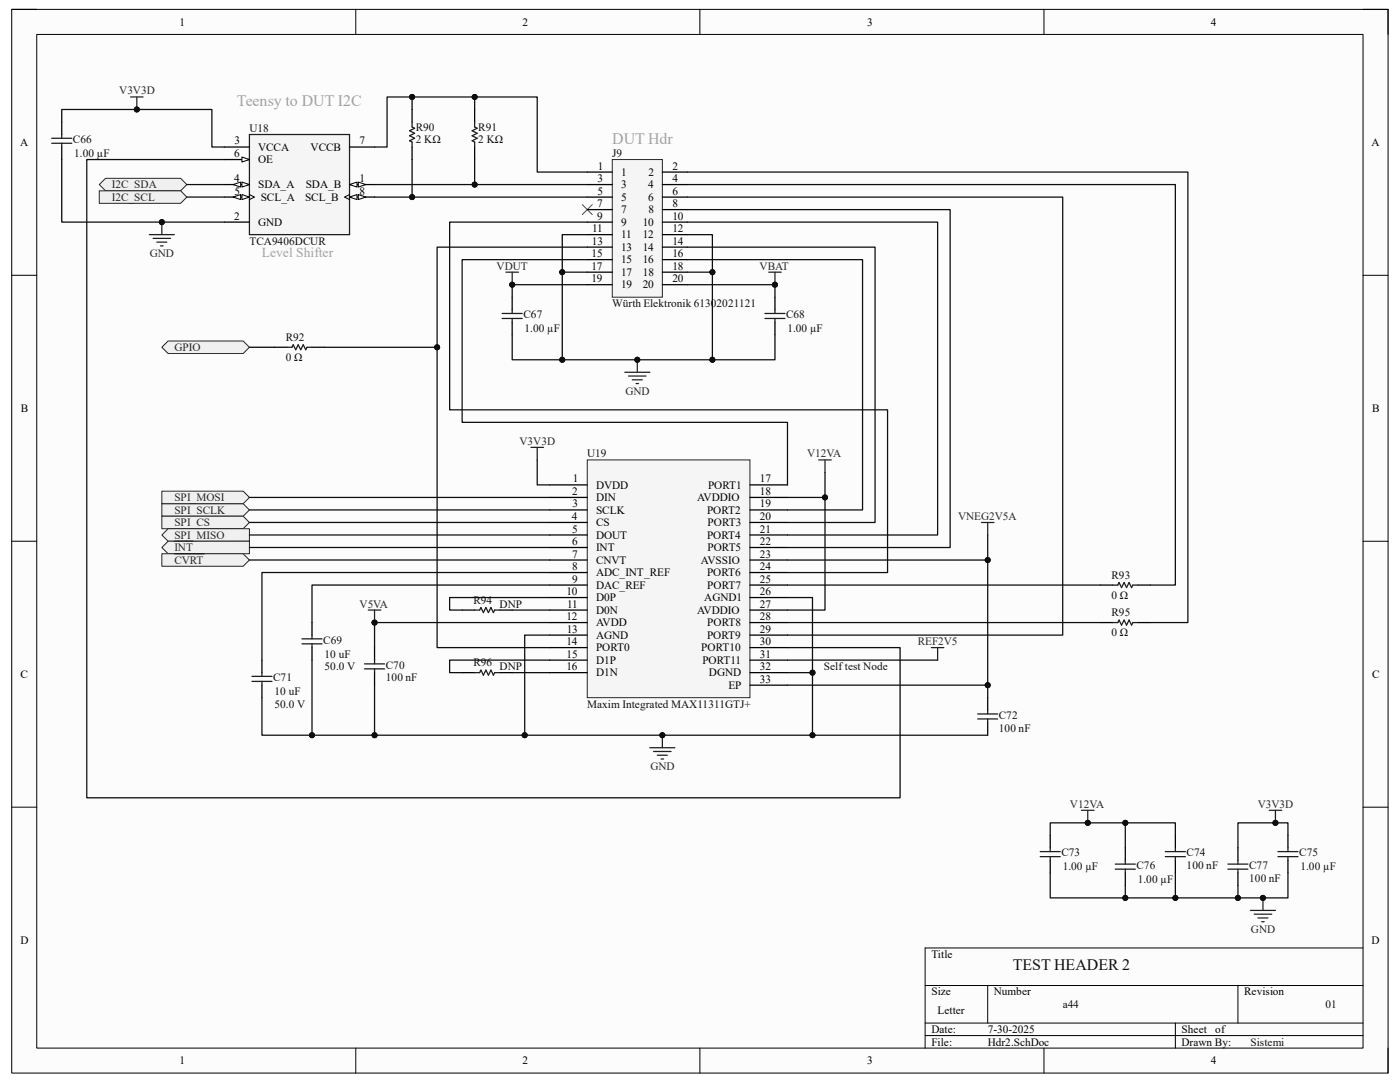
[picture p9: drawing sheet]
<svg xmlns="http://www.w3.org/2000/svg" width="279mm" height="216mm" viewBox="0 0 279 216" stroke-linecap="round" stroke-linejoin="round" font-family="sans-serif">
<path d="M2.3 1.9h274.7v212.2h-274.7z" fill-rule="evenodd" fill="#fcfcfc"/>
<path d="M2.3 1.9h274.7v212.2h-274.7z" fill="none" stroke="#000" stroke-width=".2"/>
<path d="M7.3 6.9h264.7v202.2h-264.7z" fill-rule="evenodd" fill="#fcfcfc"/>
<g fill="none" stroke="#000" stroke-width=".2">
<path d="M2.3 1.9h5M7.3 6.9h264.7v202.2h-264.7zM71 1.9v5M139.7 1.9v5M208.3 1.9v5M272 1.9h5v5M2.3 54.9h5M272 54.9h5M2.3 108h5M272 108h5M2.3 161.1h5M272 161.1h5"/>
<path d="M184.6 196.6h87.4M197.1 196.6v7.5M247.1 196.6v7.5M272 189.2h-87.4v19.9M71 209.1v5M139.7 209.1v5M184.6 204.1h87.4M184.6 206.6h87.4M208.3 209.1v5M234.6 204.1v5M277 209.1v5"/>
</g>
<path d="M129.7 149.2h5M130.4 149.9h3.5M131.2 150.7h2M131.9 151.4h.5M132.2 146.7v2.5" fill="none" stroke="#262626" stroke-width=".25"/>
<circle cx="132.2" cy="146.7" r=".5" fill="#0e0e0e"/>
<circle cx="132.2" cy="146.7" r=".5" fill="none" stroke="#0e0e0e" stroke-width=".2"/>
<path d="M124.7 74.3h5M125.4 75h3.5M126.2 75.8h2M126.9 76.5h.5M127.2 71.8v2.5" fill="none" stroke="#262626" stroke-width=".25"/>
<circle cx="127.2" cy="71.8" r=".5" fill="#0e0e0e"/>
<circle cx="127.2" cy="71.8" r=".5" fill="none" stroke="#0e0e0e" stroke-width=".2"/>
<path d="M253.3 161.7h2.5M254.5 161.7v2.5" fill="none" stroke="#262626" stroke-width=".25"/>
<circle cx="254.5" cy="164.2" r=".5" fill="#0e0e0e"/>
<circle cx="254.5" cy="164.2" r=".5" fill="none" stroke="#0e0e0e" stroke-width=".2"/>
<path d="M247.1 169.2v2.5M247.1 174.2v2.5M257 166.7v2.5M257 171.7v2.5" fill="none" stroke="#000" stroke-width=".25"/>
<path d="M245.1 173.4h3.9M245.1 172.4h3.9M247.1 171.7v.7M247.1 173.4v.8M255 169.9h4M255 170.9h4M257 169.2v.7M257 170.9v.8" fill="none" stroke="#1c1c1c" stroke-width=".25"/>
<path d="M153.4 54.3h2.5M154.7 54.3v2.5" fill="none" stroke="#262626" stroke-width=".25"/>
<circle cx="154.7" cy="56.8" r=".5" fill="#0e0e0e"/>
<circle cx="154.7" cy="56.8" r=".5" fill="none" stroke="#0e0e0e" stroke-width=".2"/>
<path d="M101 54.3h2.5M102.2 54.3v2.5" fill="none" stroke="#262626" stroke-width=".25"/>
<circle cx="102.2" cy="56.8" r=".5" fill="#0e0e0e"/>
<circle cx="102.2" cy="56.8" r=".5" fill="none" stroke="#0e0e0e" stroke-width=".2"/>
<path d="M32.3 100.5h16.2l1.3 1.3-1.3 1.2h-16.2z" fill-rule="evenodd" fill="#f0f0f0"/>
<path d="M32.3 100.5h16.2l1.3 1.3-1.3 1.2h-16.2z" fill="none" stroke="#262626" stroke-width=".2"/>
<path d="M32.3 98h16.2l1.3 1.3-1.3 1.2h-16.2z" fill-rule="evenodd" fill="#f0f0f0"/>
<path d="M32.3 98h16.2l1.3 1.3-1.3 1.2h-16.2z" fill="none" stroke="#262626" stroke-width=".2"/>
<path d="M234.6 166.7v2.5M234.6 171.7v2.5" fill="none" stroke="#000" stroke-width=".25"/>
<path d="M232.6 170.9h4M232.6 169.9h4M234.6 169.2v.7M234.6 170.9v.8" fill="none" stroke="#1c1c1c" stroke-width=".25"/>
<path d="M32.3 103h16.2l1.3 1.3-1.3 1.2h-16.2z" fill-rule="evenodd" fill="#f0f0f0"/>
<path d="M32.3 103h16.2l1.3 1.3-1.3 1.2h-16.2z" fill="none" stroke="#262626" stroke-width=".2"/>
<path d="M252.1 179.2v2.5M249.6 181.7h4.9M250.3 182.4h3.5M251 183.2h2M251.8 183.9h.5" fill="none" stroke="#262626" stroke-width=".25"/>
<circle cx="252" cy="179.2" r=".5" fill="#0e0e0e"/>
<circle cx="252" cy="179.2" r=".5" fill="none" stroke="#0e0e0e" stroke-width=".2"/>
<path d="M106 89.3h2.5M107.2 89.3v2.5" fill="none" stroke="#262626" stroke-width=".25"/>
<path d="M32.3 106.7l1.2-1.2h16.3v2.5h-16.3z" fill-rule="evenodd" fill="#f0f0f0"/>
<path d="M32.3 106.7l1.2-1.2h16.3v2.5h-16.3z" fill="none" stroke="#262626" stroke-width=".2"/>
<path d="M32.3 109.2l1.2-1.2h16.3v2.5h-16.3z" fill-rule="evenodd" fill="#f0f0f0"/>
<path d="M32.3 109.2l1.2-1.2h16.3v2.5h-16.3z" fill="none" stroke="#262626" stroke-width=".2"/>
<path d="M34.8 108h3.7" fill="none" stroke="#262626" stroke-width=".25"/>
<path d="M52.3 131.7v2.5M52.3 136.7v2.5M62.3 124.2v2.5M62.3 129.2v2.5M224.6 169.2v2.5M224.6 174.2v2.5" fill="none" stroke="#000" stroke-width=".25"/>
<path d="M50.3 135h4M50.3 136h4M52.3 134.2v.8M52.3 136v.7M60.3 127.5h4M60.3 128.5h4M62.3 126.7v.8M62.3 128.5v.7M222.6 172.4h4M222.6 173.4h4M224.6 171.7v.7M224.6 173.4v.8" fill="none" stroke="#1c1c1c" stroke-width=".25"/>
<path d="M32.3 110.5h16.2l1.3 1.2-1.3 1.3h-16.2z" fill-rule="evenodd" fill="#f0f0f0"/>
<path d="M32.3 110.5h16.2l1.3 1.2-1.3 1.3h-16.2z" fill="none" stroke="#262626" stroke-width=".2"/>
<path d="M34.8 110.5h6" fill="none" stroke="#262626" stroke-width=".25"/>
<path d="M219.6 116.7h2.5M227.1 116.7h2.5M219.6 124.2h2.5M227.1 124.2h2.5M209.6 166.7v2.5M209.6 171.7v2.5" fill="none" stroke="#000" stroke-width=".25"/>
<path d="M222.1 116.7h1l.2-.5 .5 1 .5-1 .5 1 .5-1 .5 1 .3-.5h1M222.1 124.2h1l.2-.5 .5 1 .5-1 .5 1 .5-1 .5 1 .3-.5h1M207.6 169.9h4M207.6 170.9h4M209.6 169.2v.7M209.6 170.9v.8" fill="none" stroke="#1c1c1c" stroke-width=".25"/>
<path d="M49.8 26.8h20v20h-20z" fill-rule="evenodd" fill="#f5f5f5"/>
<path d="M49.8 26.8h20v20h-20z" fill="none" stroke="#262626" stroke-width=".25"/>
<path d="M69.8 36.8h5" fill="none" stroke="#000" stroke-width=".25"/>
<path d="M69.8 36.8l1.5-.5v1z" fill="#fbfbfb"/>
<path d="M69.8 36.8l1.5-.5v1z" fill="none" stroke="#000" stroke-width=".2"/>
<path d="M71.5 36.3l1.5 .5-1.5 .5z" fill="#fbfbfb"/>
<path d="M71.5 36.3l1.5 .5-1.5 .5z" fill="none" stroke="#000" stroke-width=".2"/>
<path d="M44.8 29.3h5M44.8 36.8h5M44.8 44.3h5" fill="none" stroke="#000" stroke-width=".25"/>
<path d="M48.3 36.3l1.5 .5-1.5 .5z" fill="#fbfbfb"/>
<path d="M48.3 36.3l1.5 .5-1.5 .5z" fill="none" stroke="#000" stroke-width=".2"/>
<path d="M46.5 36.8l1.5-.5v1z" fill="#fbfbfb"/>
<path d="M46.5 36.8l1.5-.5v1z" fill="none" stroke="#000" stroke-width=".2"/>
<path d="M44.8 39.3h5" fill="none" stroke="#000" stroke-width=".25"/>
<path d="M48.3 38.8l1.5 .5-1.5 .5z" fill="#fbfbfb"/>
<path d="M48.3 38.8l1.5 .5-1.5 .5z" fill="none" stroke="#000" stroke-width=".2"/>
<path d="M46.5 39.3l1.5-.5v1z" fill="#fbfbfb"/>
<path d="M46.5 39.3l1.5-.5v1zM49.8 38.8l1 .5-1 .5" fill="none" stroke="#000" stroke-width=".2"/>
<path d="M44.8 31.8h5" fill="none" stroke="#000" stroke-width=".25"/>
<path d="M48.3 31.3l1.5 .5-1.5 .5z" fill="#fbfbfb"/>
<path d="M48.3 31.3l1.5 .5-1.5 .5z" fill="none" stroke="#000" stroke-width=".2"/>
<path d="M69.8 29.3h5M69.8 39.3h5" fill="none" stroke="#000" stroke-width=".25"/>
<path d="M69.8 39.3l1.5-.5v1z" fill="#fbfbfb"/>
<path d="M69.8 39.3l1.5-.5v1z" fill="none" stroke="#000" stroke-width=".2"/>
<path d="M71.5 38.8l1.5 .5-1.5 .5z" fill="#fbfbfb"/>
<path d="M69.8 38.8l-1 .5 1 .5M71.5 38.8l1.5 .5-1.5 .5z" fill="none" stroke="#000" stroke-width=".2"/>
<path d="M19.8 36.8l1.3-1.2h14.9l1.3 1.2-1.3 1.3h-14.9z" fill-rule="evenodd" fill="#f0f0f0"/>
<path d="M19.8 36.8l1.3-1.2h14.9l1.3 1.2-1.3 1.3h-14.9z" fill="none" stroke="#262626" stroke-width=".2"/>
<path d="M19.8 38.1h16.2l1.3 1.2-1.3 1.3h-16.2z" fill-rule="evenodd" fill="#f0f0f0"/>
<path d="M19.8 38.1h16.2l1.3 1.2-1.3 1.3h-16.2z" fill="none" stroke="#262626" stroke-width=".2"/>
<path d="M29.8 46.8h5M30.6 47.6h3.4M31.3 48.3h2M32 49.1h.5M32.3 44.3v2.5" fill="none" stroke="#262626" stroke-width=".25"/>
<circle cx="32.3" cy="44.3" r=".5" fill="#0e0e0e"/>
<circle cx="32.3" cy="44.3" r=".5" fill="none" stroke="#0e0e0e" stroke-width=".2"/>
<path d="M12.3 24.3v2.5M12.3 29.3v2.5" fill="none" stroke="#000" stroke-width=".25"/>
<path d="M10.3 27.6h4M10.3 28.6h4M12.3 26.8v.8M12.3 28.6v.7" fill="none" stroke="#1c1c1c" stroke-width=".25"/>
<path d="M26.1 19.3h2.5M27.3 19.3v2.5" fill="none" stroke="#262626" stroke-width=".25"/>
<circle cx="27.3" cy="21.8" r=".5" fill="#0e0e0e"/>
<circle cx="27.3" cy="21.8" r=".5" fill="none" stroke="#0e0e0e" stroke-width=".2"/>
<path d="M82.2 21.8v2.5M82.2 29.3v2.5M94.7 21.8v2.5M94.7 29.3v2.5M92.2 121.7h2.5M92.2 134.2h2.5M99.7 121.7h2.5M99.7 134.2h2.5" fill="none" stroke="#000" stroke-width=".25"/>
<path d="M82.2 24.3v1l.5 .3-1 .5 1 .5-1 .5 1 .5-1 .5 .5 .2v1M94.7 24.3v1l.5 .3-1 .5 1 .5-1 .5 1 .5-1 .5 .5 .2v1M94.7 121.7h1l.3-.5 .5 1 .5-1 .5 1 .5-1 .5 1 .2-.5h1M94.7 134.2h1l.3-.5 .5 1 .5-1 .5 1 .5-1 .5 1 .2-.5h1" fill="none" stroke="#1c1c1c" stroke-width=".25"/>
<path d="M116.2 40.8l2 2M118.2 40.8l-2 2" fill="none" stroke="#4c4c4c" stroke-width=".2"/>
<path d="M163.4 91.8h2.5M164.6 91.8v2.5M73.5 121.7h2.5M74.8 121.7v2.5" fill="none" stroke="#262626" stroke-width=".25"/>
<circle cx="74.8" cy="124.2" r=".5" fill="#0e0e0e"/>
<circle cx="74.8" cy="124.2" r=".5" fill="none" stroke="#0e0e0e" stroke-width=".2"/>
<path d="M74.8 129.2v2.5M74.8 134.2v2.5M197.1 139.2v2.5M197.1 144.2v2.5" fill="none" stroke="#000" stroke-width=".25"/>
<path d="M72.8 133.5h4M72.8 132.5h4M74.8 131.7v.8M74.8 133.5v.7M195.1 143.5h4M195.1 142.5h4M197.1 141.7v.8M197.1 143.5v.7" fill="none" stroke="#1c1c1c" stroke-width=".25"/>
<path d="M195.9 104.3h2.5M197.1 104.3v2.5" fill="none" stroke="#262626" stroke-width=".25"/>
<path d="M122.2 31.8h10v27.5h-10z" fill-rule="evenodd" fill="#f5f5f5"/>
<path d="M122.2 31.8h10v27.5h-10z" fill="none" stroke="#262626" stroke-width=".2"/>
<g fill="none" stroke="#000" stroke-width=".25">
<path d="M117.2 34.3h5M117.2 36.8h5M117.2 39.3h5M132.2 34.3h5M132.2 36.8h5M132.2 39.3h5M117.2 41.8h5M117.2 44.3h5M117.2 46.8h5M117.2 49.3h5M117.2 51.8h5M117.2 54.3h5"/>
<path d="M117.2 56.8h5M132.2 41.8h5M132.2 44.3h5M132.2 46.8h5M132.2 49.3h5M132.2 51.8h5M132.2 54.3h5M132.2 56.8h5"/>
</g>
<path d="M215.8 161.7h2.5M217.1 161.7v2.5" fill="none" stroke="#262626" stroke-width=".25"/>
<circle cx="217.1" cy="164.2" r=".5" fill="#0e0e0e"/>
<circle cx="217.1" cy="164.2" r=".5" fill="none" stroke="#0e0e0e" stroke-width=".2"/>
<path d="M32.3 69.3l1.2-1.3h15l1.3 1.3-1.3 1.2h-15z" fill-rule="evenodd" fill="#f0f0f0"/>
<path d="M32.3 69.3l1.2-1.3h15l1.3 1.3-1.3 1.2h-15z" fill="none" stroke="#262626" stroke-width=".2"/>
<path d="M54.8 69.3h2.5M62.3 69.3h2.5" fill="none" stroke="#000" stroke-width=".25"/>
<path d="M57.3 69.3h1l.2-.5 .5 1 .5-1 .5 1 .5-1 .5 1 .3-.5h1" fill="none" stroke="#1c1c1c" stroke-width=".25"/>
<path d="M117.2 91.8h32.5v47.4h-32.5z" fill-rule="evenodd" fill="#f5f5f5"/>
<path d="M117.2 91.8h32.5v47.4h-32.5z" fill="none" stroke="#262626" stroke-width=".2"/>
<g fill="none" stroke="#000" stroke-width=".25">
<path d="M102.2 59.3v2.5M154.7 59.3v2.5M102.2 64.3v2.5M154.7 64.3v2.5M109.7 96.8h7.5M109.7 99.3h7.5M149.7 96.8h7.5M149.7 99.3h7.5M109.7 116.7h7.5M109.7 119.2h7.5M109.7 101.8h7.5M109.7 104.3h7.5"/>
<path d="M109.7 106.7h7.5M109.7 109.2h7.5M109.7 111.7h7.5M109.7 114.2h7.5M149.7 116.7h7.5M149.7 119.2h7.5M149.7 101.8h7.5M149.7 104.3h7.5M149.7 106.7h7.5M149.7 109.2h7.5M149.7 111.7h7.5M149.7 114.2h7.5"/>
<path d="M109.7 121.7h7.5M109.7 124.2h7.5M109.7 126.7h7.5M109.7 129.2h7.5M109.7 131.7h7.5M109.7 134.2h7.5M149.7 121.7h7.5M149.7 124.2h7.5M149.7 126.7h7.5M149.7 129.2h7.5M149.7 131.7h7.5M149.7 134.2h7.5"/>
<path d="M149.7 136.7h7.5"/>
</g>
<path d="M100.2 62.5h4M100.2 63.5h4M102.2 61.8v.7M102.2 63.5v.8M152.7 62.5h4M152.7 63.5h4M154.7 61.8v.7M154.7 63.5v.8" fill="none" stroke="#1c1c1c" stroke-width=".25"/>
<path d="M117.2 54.3h-5v17.5h30v-17.5h-5" fill="none" stroke="#0e0e0e" stroke-width=".25"/>
<circle cx="142.2" cy="54.3" r=".5" fill="#0e0e0e"/>
<circle cx="142.2" cy="54.3" r=".5" fill="none" stroke="#0e0e0e" stroke-width=".2"/>
<circle cx="142.2" cy="71.8" r=".5" fill="#0e0e0e"/>
<circle cx="142.2" cy="71.8" r=".5" fill="none" stroke="#0e0e0e" stroke-width=".2"/>
<circle cx="127.2" cy="71.8" r=".5" fill="#0e0e0e"/>
<circle cx="127.2" cy="71.8" r=".5" fill="none" stroke="#0e0e0e" stroke-width=".2"/>
<circle cx="112.2" cy="71.8" r=".5" fill="#0e0e0e"/>
<circle cx="112.2" cy="71.8" r=".5" fill="none" stroke="#0e0e0e" stroke-width=".2"/>
<circle cx="112.2" cy="54.3" r=".5" fill="#0e0e0e"/>
<circle cx="112.2" cy="54.3" r=".5" fill="none" stroke="#0e0e0e" stroke-width=".2"/>
<path d="M137.2 46.8h5v7.5" fill="none" stroke="#0e0e0e" stroke-width=".25"/>
<circle cx="142.2" cy="54.3" r=".5" fill="#0e0e0e"/>
<circle cx="142.2" cy="54.3" r=".5" fill="none" stroke="#0e0e0e" stroke-width=".2"/>
<path d="M117.2 46.8h-5v7.5" fill="none" stroke="#0e0e0e" stroke-width=".25"/>
<circle cx="112.2" cy="54.3" r=".5" fill="#0e0e0e"/>
<circle cx="112.2" cy="54.3" r=".5" fill="none" stroke="#0e0e0e" stroke-width=".2"/>
<path d="M257 166.7v-2.5h-9.9v5" fill="none" stroke="#0e0e0e" stroke-width=".25"/>
<circle cx="254.5" cy="164.2" r=".5" fill="#0e0e0e"/>
<circle cx="254.5" cy="164.2" r=".5" fill="none" stroke="#0e0e0e" stroke-width=".2"/>
<path d="M109.7 126.7h-5v20" fill="none" stroke="#0e0e0e" stroke-width=".25"/>
<circle cx="104.7" cy="146.7" r=".5" fill="#0e0e0e"/>
<circle cx="104.7" cy="146.7" r=".5" fill="none" stroke="#0e0e0e" stroke-width=".2"/>
<path d="M117.2 49.3h-30v79.9h22.5" fill="none" stroke="#0e0e0e" stroke-width=".25"/>
<circle cx="87.2" cy="69.3" r=".5" fill="#0e0e0e"/>
<circle cx="87.2" cy="69.3" r=".5" fill="none" stroke="#0e0e0e" stroke-width=".2"/>
<path d="M257 174.2v5h-9.9v-2.5" fill="none" stroke="#0e0e0e" stroke-width=".25"/>
<circle cx="247" cy="179.2" r=".5" fill="#0e0e0e"/>
<circle cx="247" cy="179.2" r=".5" fill="none" stroke="#0e0e0e" stroke-width=".2"/>
<circle cx="252" cy="179.2" r=".5" fill="#0e0e0e"/>
<circle cx="252" cy="179.2" r=".5" fill="none" stroke="#0e0e0e" stroke-width=".2"/>
<path d="M117.2 51.8h-25v32.5h65v12.5M137.2 51.8h34.9v50h-14.9M137.2 49.3h37.4v55h-17.4M49.8 99.3h59.9M107.2 91.8v5h2.5M49.8 101.8h59.9M49.8 104.3h59.9M49.8 106.7h59.9M49.8 109.2h59.9M234.6 174.2v5" fill="none" stroke="#0e0e0e" stroke-width=".25"/>
<circle cx="234.6" cy="179.2" r=".5" fill="#0e0e0e"/>
<circle cx="234.6" cy="179.2" r=".5" fill="none" stroke="#0e0e0e" stroke-width=".2"/>
<path d="M234.6 166.7v-2.5h-10v5" fill="none" stroke="#0e0e0e" stroke-width=".25"/>
<circle cx="224.6" cy="164.2" r=".5" fill="#0e0e0e"/>
<circle cx="224.6" cy="164.2" r=".5" fill="none" stroke="#0e0e0e" stroke-width=".2"/>
<path d="M164.6 94.3v27.4h-7.4" fill="none" stroke="#0e0e0e" stroke-width=".25"/>
<circle cx="164.6" cy="99.3" r=".5" fill="#0e0e0e"/>
<circle cx="164.6" cy="99.3" r=".5" fill="none" stroke="#0e0e0e" stroke-width=".2"/>
<path d="M157.2 99.3h7.4" fill="none" stroke="#0e0e0e" stroke-width=".25"/>
<circle cx="164.6" cy="99.3" r=".5" fill="#0e0e0e"/>
<circle cx="164.6" cy="99.3" r=".5" fill="none" stroke="#0e0e0e" stroke-width=".2"/>
<path d="M137.2 39.3h74.9v87.4h-54.9M137.2 44.3h49.9v62.5h-29.9M137.2 41.8h52.4v67.5h-32.4M49.8 111.7h59.9M109.7 116.7h-47.4v7.5M109.7 114.2h-57.4v17.5M157.2 116.7h62.4M224.6 164.2h-15v2.5" fill="none" stroke="#0e0e0e" stroke-width=".25"/>
<circle cx="217.1" cy="164.2" r=".5" fill="#0e0e0e"/>
<circle cx="217.1" cy="164.2" r=".5" fill="none" stroke="#0e0e0e" stroke-width=".2"/>
<circle cx="224.6" cy="164.2" r=".5" fill="#0e0e0e"/>
<circle cx="224.6" cy="164.2" r=".5" fill="none" stroke="#0e0e0e" stroke-width=".2"/>
<path d="M209.6 174.2v5h15" fill="none" stroke="#0e0e0e" stroke-width=".25"/>
<circle cx="224.6" cy="179.2" r=".5" fill="#0e0e0e"/>
<circle cx="224.6" cy="179.2" r=".5" fill="none" stroke="#0e0e0e" stroke-width=".2"/>
<path d="M137.2 36.8h97.4v79.9h-5M137.2 34.3h99.9v89.9h-7.5M117.2 44.3h-27.5v37.5h87.4v32.4h-19.9M157.2 124.2h62.4M224.6 176.7v2.5h22.5" fill="none" stroke="#0e0e0e" stroke-width=".25"/>
<circle cx="224.6" cy="179.2" r=".5" fill="#0e0e0e"/>
<circle cx="224.6" cy="179.2" r=".5" fill="none" stroke="#0e0e0e" stroke-width=".2"/>
<circle cx="234.6" cy="179.2" r=".5" fill="#0e0e0e"/>
<circle cx="234.6" cy="179.2" r=".5" fill="none" stroke="#0e0e0e" stroke-width=".2"/>
<circle cx="247" cy="179.2" r=".5" fill="#0e0e0e"/>
<circle cx="247" cy="179.2" r=".5" fill="none" stroke="#0e0e0e" stroke-width=".2"/>
<path d="M12.3 31.8v12.5h32.5M44.8 31.8h-27.5v127.4h162.3v-30h-22.4" fill="none" stroke="#0e0e0e" stroke-width=".25"/>
<circle cx="32.3" cy="44.3" r=".5" fill="#0e0e0e"/>
<circle cx="32.3" cy="44.3" r=".5" fill="none" stroke="#0e0e0e" stroke-width=".2"/>
<path d="M12.3 24.3v-2.5h30v7.5h2.5" fill="none" stroke="#0e0e0e" stroke-width=".25"/>
<circle cx="27.3" cy="21.8" r=".5" fill="#0e0e0e"/>
<circle cx="27.3" cy="21.8" r=".5" fill="none" stroke="#0e0e0e" stroke-width=".2"/>
<path d="M74.8 29.3h2.4v-9.9h30v14.9h10" fill="none" stroke="#0e0e0e" stroke-width=".25"/>
<circle cx="82.2" cy="19.3" r=".5" fill="#0e0e0e"/>
<circle cx="82.2" cy="19.3" r=".5" fill="none" stroke="#0e0e0e" stroke-width=".2"/>
<circle cx="94.7" cy="19.4" r=".5" fill="#0e0e0e"/>
<circle cx="94.7" cy="19.4" r=".5" fill="none" stroke="#0e0e0e" stroke-width=".2"/>
<path d="M94.7 19.4v2.4" fill="none" stroke="#0e0e0e" stroke-width=".25"/>
<circle cx="94.7" cy="19.4" r=".5" fill="#0e0e0e"/>
<circle cx="94.7" cy="19.4" r=".5" fill="none" stroke="#0e0e0e" stroke-width=".2"/>
<path d="M82.2 19.3v2.5" fill="none" stroke="#0e0e0e" stroke-width=".25"/>
<circle cx="82.2" cy="19.3" r=".5" fill="#0e0e0e"/>
<circle cx="82.2" cy="19.3" r=".5" fill="none" stroke="#0e0e0e" stroke-width=".2"/>
<path d="M74.8 36.8h42.4" fill="none" stroke="#0e0e0e" stroke-width=".25"/>
<circle cx="94.7" cy="36.8" r=".5" fill="#0e0e0e"/>
<circle cx="94.7" cy="36.8" r=".5" fill="none" stroke="#0e0e0e" stroke-width=".2"/>
<path d="M74.8 39.3h42.4" fill="none" stroke="#0e0e0e" stroke-width=".25"/>
<circle cx="82.2" cy="39.3" r=".5" fill="#0e0e0e"/>
<circle cx="82.2" cy="39.3" r=".5" fill="none" stroke="#0e0e0e" stroke-width=".2"/>
<path d="M82.2 31.8v7.5" fill="none" stroke="#0e0e0e" stroke-width=".25"/>
<circle cx="82.2" cy="39.3" r=".5" fill="#0e0e0e"/>
<circle cx="82.2" cy="39.3" r=".5" fill="none" stroke="#0e0e0e" stroke-width=".2"/>
<path d="M94.7 31.8v5" fill="none" stroke="#0e0e0e" stroke-width=".25"/>
<circle cx="94.7" cy="36.8" r=".5" fill="#0e0e0e"/>
<circle cx="94.7" cy="36.8" r=".5" fill="none" stroke="#0e0e0e" stroke-width=".2"/>
<path d="M37.3 36.8h7.5M37.3 39.3h7.5M109.7 119.2h-20v2.5h2.5M157.2 119.2h4.9v15M102.2 121.7h7.5M102.2 134.2h7.5M109.7 131.7h-20v2.5h2.5" fill="none" stroke="#0e0e0e" stroke-width=".25"/>
<circle cx="162.1" cy="134.2" r=".5" fill="#0e0e0e"/>
<circle cx="162.1" cy="134.2" r=".5" fill="none" stroke="#0e0e0e" stroke-width=".2"/>
<path d="M197.1 106.8v4.9h-39.9" fill="none" stroke="#0e0e0e" stroke-width=".25"/>
<circle cx="197.1" cy="111.7" r=".5" fill="#0e0e0e"/>
<circle cx="197.1" cy="111.7" r=".5" fill="none" stroke="#0e0e0e" stroke-width=".2"/>
<path d="M162.1 146.7h35" fill="none" stroke="#0e0e0e" stroke-width=".25"/>
<circle cx="162.1" cy="146.7" r=".5" fill="#0e0e0e"/>
<circle cx="162.1" cy="146.7" r=".5" fill="none" stroke="#0e0e0e" stroke-width=".2"/>
<path d="M197.1 111.7v27.5" fill="none" stroke="#0e0e0e" stroke-width=".25"/>
<circle cx="197.1" cy="136.7" r=".5" fill="#0e0e0e"/>
<circle cx="197.1" cy="136.7" r=".5" fill="none" stroke="#0e0e0e" stroke-width=".2"/>
<circle cx="197.1" cy="111.7" r=".5" fill="#0e0e0e"/>
<circle cx="197.1" cy="111.7" r=".5" fill="none" stroke="#0e0e0e" stroke-width=".2"/>
<path d="M157.2 134.2h4.9v12.5h-109.8v-7.5" fill="none" stroke="#0e0e0e" stroke-width=".25"/>
<circle cx="62.3" cy="146.7" r=".5" fill="#0e0e0e"/>
<circle cx="62.3" cy="146.7" r=".5" fill="none" stroke="#0e0e0e" stroke-width=".2"/>
<circle cx="74.8" cy="146.7" r=".5" fill="#0e0e0e"/>
<circle cx="74.8" cy="146.7" r=".5" fill="none" stroke="#0e0e0e" stroke-width=".2"/>
<circle cx="104.7" cy="146.7" r=".5" fill="#0e0e0e"/>
<circle cx="104.7" cy="146.7" r=".5" fill="none" stroke="#0e0e0e" stroke-width=".2"/>
<circle cx="132.2" cy="146.7" r=".5" fill="#0e0e0e"/>
<circle cx="132.2" cy="146.7" r=".5" fill="none" stroke="#0e0e0e" stroke-width=".2"/>
<circle cx="162.1" cy="146.7" r=".5" fill="#0e0e0e"/>
<circle cx="162.1" cy="146.7" r=".5" fill="none" stroke="#0e0e0e" stroke-width=".2"/>
<circle cx="162.1" cy="134.2" r=".5" fill="#0e0e0e"/>
<circle cx="162.1" cy="134.2" r=".5" fill="none" stroke="#0e0e0e" stroke-width=".2"/>
<path d="M62.3 131.7v15" fill="none" stroke="#0e0e0e" stroke-width=".25"/>
<circle cx="62.3" cy="146.7" r=".5" fill="#0e0e0e"/>
<circle cx="62.3" cy="146.7" r=".5" fill="none" stroke="#0e0e0e" stroke-width=".2"/>
<path d="M74.8 136.7v10" fill="none" stroke="#0e0e0e" stroke-width=".25"/>
<circle cx="74.8" cy="146.7" r=".5" fill="#0e0e0e"/>
<circle cx="74.8" cy="146.7" r=".5" fill="none" stroke="#0e0e0e" stroke-width=".2"/>
<path d="M109.7 124.2h-34.9v5" fill="none" stroke="#0e0e0e" stroke-width=".25"/>
<circle cx="74.8" cy="124.2" r=".5" fill="#0e0e0e"/>
<circle cx="74.8" cy="124.2" r=".5" fill="none" stroke="#0e0e0e" stroke-width=".2"/>
<path d="M49.8 69.3h5M64.8 69.3h22.4" fill="none" stroke="#0e0e0e" stroke-width=".25"/>
<circle cx="87.2" cy="69.3" r=".5" fill="#0e0e0e"/>
<circle cx="87.2" cy="69.3" r=".5" fill="none" stroke="#0e0e0e" stroke-width=".2"/>
<path d="M157.2 136.7h39.9" fill="none" stroke="#0e0e0e" stroke-width=".25"/>
<circle cx="197.1" cy="136.7" r=".5" fill="#0e0e0e"/>
<circle cx="197.1" cy="136.7" r=".5" fill="none" stroke="#0e0e0e" stroke-width=".2"/>
<path d="M117.2 56.8h-15v2.5" fill="none" stroke="#0e0e0e" stroke-width=".25"/>
<circle cx="102.2" cy="56.8" r=".5" fill="#0e0e0e"/>
<circle cx="102.2" cy="56.8" r=".5" fill="none" stroke="#0e0e0e" stroke-width=".2"/>
<path d="M102.2 66.8v5h10" fill="none" stroke="#0e0e0e" stroke-width=".25"/>
<circle cx="112.2" cy="71.8" r=".5" fill="#0e0e0e"/>
<circle cx="112.2" cy="71.8" r=".5" fill="none" stroke="#0e0e0e" stroke-width=".2"/>
<path d="M137.2 56.8h17.5v2.5" fill="none" stroke="#0e0e0e" stroke-width=".25"/>
<circle cx="154.7" cy="56.8" r=".5" fill="#0e0e0e"/>
<circle cx="154.7" cy="56.8" r=".5" fill="none" stroke="#0e0e0e" stroke-width=".2"/>
<path d="M154.7 66.8v5h-12.5" fill="none" stroke="#0e0e0e" stroke-width=".25"/>
<circle cx="142.2" cy="71.8" r=".5" fill="#0e0e0e"/>
<circle cx="142.2" cy="71.8" r=".5" fill="none" stroke="#0e0e0e" stroke-width=".2"/>
<path d="M157.2 131.7h29.9" fill="none" stroke="#0e0e0e" stroke-width=".25"/>
<path d="M185.9 129.2h2.5M187.1 129.2v2.5" fill="none" stroke="#262626" stroke-width=".25"/>
<g font-size="3.2" fill="#a1a1a1">
<text x="47.3" y="21.2">Teensy to DUT I2C</text>
<text x="122.2" y="28.7">DUT Hdr</text>
</g>
<text font-size="3.2" fill="#0e0e0e" x="202.1" y="193.5">TEST HEADER 2</text>
<text font-size="2.7" fill="#a1a1a1" x="52.3" y="51.2">Level Shifter</text>
<g font-size="2.2">
<text x="35.8" y="5.1">1</text>
<text x="104.3" y="5.1">2</text>
<text x="173.1" y="5.1">3</text>
<text x="241.6" y="5.1">4</text>
<text x="4" y="29.2">A</text>
<text x="46.8" y="28.8">3</text>
<text x="71.8" y="28.8">7</text>
<text x="273.7" y="29.2">A</text>
<text x="46.7" y="31.3">6</text>
<text x="51.5" y="30.1">VCCA</text>
<text x="51.5" y="32.6">OE</text>
<text x="62" y="30.1">VCCB</text>
<text x="119.3" y="33.8">1</text>
<text x="124" y="35.1">1</text>
<text x="129.4" y="35.1">2</text>
<text x="134.2" y="33.8">2</text>
<text x="46.7" y="36.3">4</text>
<text x="46.8" y="38.8">5</text>
<text x="51.5" y="37.6">SDA_A</text>
<text x="52" y="40.1">SCL_A</text>
<text x="60.9" y="40.1">SCL_B</text>
<text x="61" y="37.6">SDA_B</text>
<text x="71.8" y="36.3">1</text>
<text x="71.8" y="38.8">8</text>
<text x="119.2" y="41.3">7</text>
<text x="119.2" y="38.8">5</text>
<text x="119.3" y="36.3">3</text>
<text x="124" y="37.6">3</text>
<text x="124" y="40.1">5</text>
<text x="129.4" y="37.6">4</text>
<text x="129.4" y="40.1">6</text>
<text x="134.2" y="36.3">4</text>
<text x="134.2" y="38.8">6</text>
<text x="134.2" y="41.3">8</text>
<text x="46.7" y="43.8">2</text>
<text x="51.5" y="45.1">GND</text>
<text x="118.2" y="46.3">11</text>
<text x="119.2" y="43.8">9</text>
<text x="124" y="42.6">7</text>
<text x="124" y="45.1">9</text>
<text x="124" y="47.6">11</text>
<text x="128.3" y="45.1">10</text>
<text x="128.3" y="47.6">12</text>
<text x="129.4" y="42.6">8</text>
<text x="134.2" y="43.8">10</text>
<text x="134.2" y="46.3">12</text>
<text x="118" y="53.8">17</text>
<text x="118.1" y="51.3">15</text>
<text x="118.1" y="48.8">13</text>
<text x="124" y="50.1">13</text>
<text x="124" y="52.6">15</text>
<text x="128.3" y="50.1">14</text>
<text x="128.3" y="52.6">16</text>
<text x="134.2" y="48.8">14</text>
<text x="134.2" y="51.3">16</text>
<text x="134.2" y="53.8">18</text>
<text x="118" y="56.3">19</text>
<text x="124" y="55">17</text>
<text x="124" y="57.5">19</text>
<text x="128.3" y="57.5">20</text>
<text x="128.3" y="55">18</text>
<text x="134.2" y="56.3">20</text>
<text x="4.1" y="82.2">B</text>
<text x="273.8" y="82.2">B</text>
<text x="114.2" y="98.8">2</text>
<text x="114.3" y="101.3">3</text>
<text x="114.3" y="96.3">1</text>
<text x="119" y="97.5">DVDD</text>
<text x="119" y="100">DIN</text>
<text x="139.1" y="100">AVDDIO</text>
<text x="141.3" y="97.5">PORT1</text>
<text x="151.6" y="96.3">17</text>
<text x="151.6" y="98.8">18</text>
<text x="151.6" y="101.3">19</text>
<text x="114.1" y="103.8">4</text>
<text x="114.2" y="106.3">5</text>
<text x="119" y="102.5">SCLK</text>
<text x="119" y="105">CS</text>
<text x="119" y="107.5">DOUT</text>
<text x="141.1" y="102.5">PORT2</text>
<text x="141.1" y="107.5">PORT4</text>
<text x="141.2" y="105">PORT3</text>
<text x="151.6" y="103.8">20</text>
<text x="151.6" y="106.3">21</text>
<text x="114.2" y="108.8">6</text>
<text x="114.2" y="111.3">7</text>
<text x="114.2" y="113.7">8</text>
<text x="119" y="110">INT</text>
<text x="119" y="112.5">CNVT</text>
<text x="139.9" y="112.5">AVSSIO</text>
<text x="141.2" y="110">PORT5</text>
<text x="151.6" y="108.8">22</text>
<text x="151.6" y="111.3">23</text>
<text x="151.6" y="113.7">24</text>
<text x="113" y="118.7">10</text>
<text x="114.2" y="116.2">9</text>
<text x="119" y="115">ADC_INT_REF</text>
<text x="119" y="117.5">DAC_REF</text>
<text x="119" y="120">D0P</text>
<text x="140.5" y="120">AGND1</text>
<text x="141.1" y="115">PORT6</text>
<text x="141.1" y="117.5">PORT7</text>
<text x="151.6" y="116.2">25</text>
<text x="151.6" y="118.7">26</text>
<text x="113" y="123.7">12</text>
<text x="113.2" y="121.2">11</text>
<text x="119" y="122.5">D0N</text>
<text x="119" y="125">AVDD</text>
<text x="139.1" y="122.5">AVDDIO</text>
<text x="141.1" y="125">PORT8</text>
<text x="151.6" y="121.2">27</text>
<text x="151.6" y="123.7">28</text>
<text x="113" y="128.7">14</text>
<text x="113.1" y="131.2">15</text>
<text x="113.1" y="126.2">13</text>
<text x="119" y="127.5">AGND</text>
<text x="119" y="130">PORT0</text>
<text x="140" y="130">PORT10</text>
<text x="141.1" y="127.5">PORT9</text>
<text x="151.6" y="126.2">29</text>
<text x="151.6" y="128.7">30</text>
<text x="151.6" y="131.2">31</text>
<text x="4.1" y="135.3">C</text>
<text x="113" y="133.7">16</text>
<text x="119" y="132.5">D1P</text>
<text x="119" y="135">D1N</text>
<text x="140.2" y="132.5">PORT11</text>
<text x="141.5" y="135">DGND</text>
<text x="145.4" y="137.5">EP</text>
<text x="151.6" y="133.7">32</text>
<text x="151.6" y="136.2">33</text>
<text x="273.8" y="135.3">C</text>
<text x="4.1" y="188.3">D</text>
<text x="185.9" y="191.1">Title</text>
<text x="273.7" y="188.3">D</text>
<text x="185.9" y="198.6">Size</text>
<text x="187.1" y="202.4">Letter</text>
<text x="198.3" y="198.6">Number</text>
<text x="248.3" y="198.6">Revision</text>
<text x="185.9" y="206.1">Date:</text>
<text x="185.9" y="208.6">File:</text>
<text x="197.1" y="206.1">7-30-2025</text>
<text x="197.1" y="208.6">Hdr2.SchDoc</text>
<text x="235.8" y="208.6">Drawn By:</text>
<text x="235.8" y="206.1">Sheet</text>
<text x="242.5" y="206.1">of</text>
<text x="35.8" y="212.4">1</text>
<text x="104.3" y="212.4">2</text>
<text x="173.1" y="212.4">3</text>
<text x="241.6" y="212.4">4</text>
</g>
<g font-size="2.2" fill="#262626">
<text x="23.8" y="18.8">V3V3D</text>
<text x="22.3" y="37.6">I2C_SDA</text>
<text x="22.3" y="40.1">I2C_SCL</text>
<text x="29.9" y="51.3">GND</text>
<text x="99.1" y="53.8">VDUT</text>
<text x="151.6" y="53.8">VBAT</text>
<text x="34.8" y="70">GPIO</text>
<text x="124.8" y="78.8">GND</text>
<text x="103.7" y="88.8">V3V3D</text>
<text x="161.1" y="91.3">V12VA</text>
<text x="34.8" y="100">SPI_MOSI</text>
<text x="34.8" y="102.5">SPI_SCLK</text>
<text x="34.8" y="105">SPI_CS</text>
<text x="34.8" y="107.5">SPI_MISO</text>
<text x="191.2" y="103.8">VNEG2V5A</text>
<text x="34.8" y="110">INT</text>
<text x="34.8" y="112.5">CVRT</text>
<text x="71.8" y="121.2">V5VA</text>
<text x="183.2" y="128.7">REF2V5</text>
<text x="129.8" y="153.7">GND</text>
<text x="213.5" y="161.2">V12VA</text>
<text x="251" y="161.2">V3V3D</text>
<text x="249.6" y="186.1">GND</text>
</g>
<g font-size="2.2" fill="#0e0e0e">
<text x="14.6" y="28.6">C66</text>
<text x="49.8" y="26.3">U18</text>
<text x="83" y="28.6">2 KΩ</text>
<text x="83" y="26.1">R90</text>
<text x="95.5" y="28.6">2 KΩ</text>
<text x="95.5" y="26.1">R91</text>
<text x="14.8" y="31.3">1.00 µF</text>
<text x="122.2" y="31.3">J9</text>
<text x="49.8" y="48.8">TCA9406DCUR</text>
<text x="104.5" y="63.5">C67</text>
<text x="122.2" y="61.3">Würth Elektronik 61302021121</text>
<text x="156.9" y="63.5">C68</text>
<text x="57" y="68">R92</text>
<text x="104.7" y="66.3">1.00 µF</text>
<text x="157.1" y="66.3">1.00 µF</text>
<text x="57" y="72.1">0 Ω</text>
<text x="117.2" y="91.3">U19</text>
<text x="221.8" y="119.5">0 Ω</text>
<text x="221.8" y="115.5">R93</text>
<text x="94.5" y="120.5">R94</text>
<text x="99.7" y="121.2">DNP</text>
<text x="221.8" y="123">R95</text>
<text x="64.5" y="128.5">C69</text>
<text x="64.8" y="131.2">10 uF</text>
<text x="221.8" y="127">0 Ω</text>
<text x="54.5" y="136">C71</text>
<text x="64.8" y="133.7">50.0 V</text>
<text x="77" y="136">100 nF</text>
<text x="77" y="133.5">C70</text>
<text x="94.5" y="133">R96</text>
<text x="99.7" y="133.7">DNP</text>
<text x="164.4" y="133.7">Self test Node</text>
<text x="54.8" y="138.7">10 uF</text>
<text x="54.8" y="141.2">50.0 V</text>
<text x="117.2" y="141.2">Maxim Integrated MAX11311GTJ+</text>
<text x="199.3" y="143.5">C72</text>
<text x="199.3" y="146">100 nF</text>
<text x="211.8" y="170.9">C73</text>
<text x="212.1" y="173.7">1.00 µF</text>
<text x="226.8" y="173.4">C76</text>
<text x="236.8" y="173.4">100 nF</text>
<text x="236.8" y="170.9">C74</text>
<text x="249.3" y="173.4">C77</text>
<text x="259.3" y="170.9">C75</text>
<text x="259.5" y="173.7">1.00 µF</text>
<text x="227.1" y="176.1">1.00 µF</text>
<text x="249.3" y="175.9">100 nF</text>
<text x="212.1" y="201.1">a44</text>
<text x="264.5" y="201.1">01</text>
<text x="249.6" y="208.6">Sistemi</text>
</g>
</svg>
